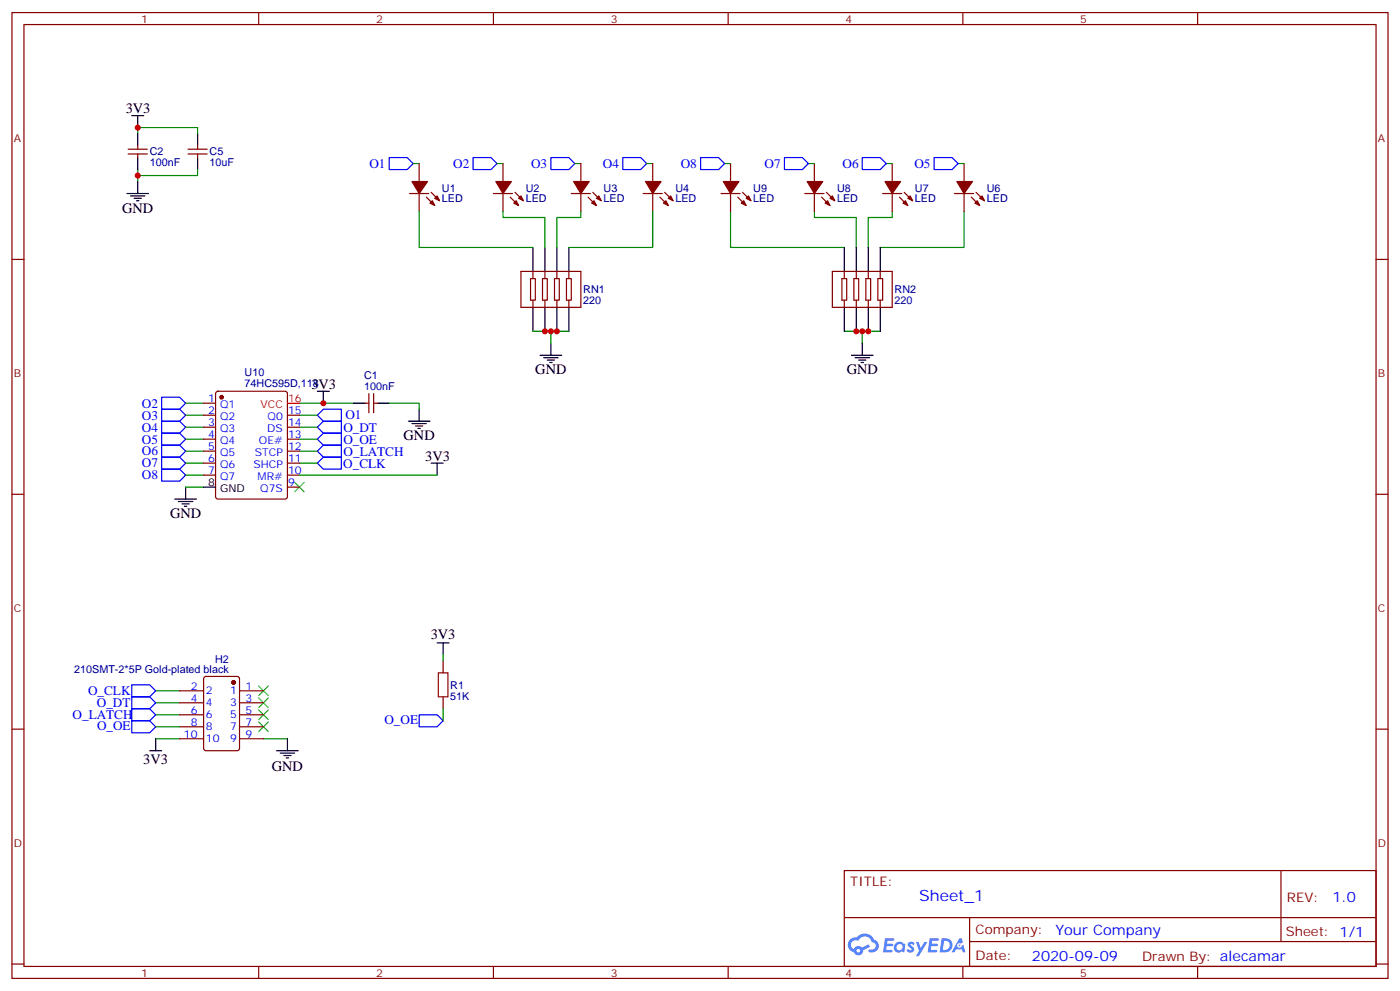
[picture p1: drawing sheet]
<svg xmlns="http://www.w3.org/2000/svg" width="412mm" height="292mm" viewBox="0 0 412 292" stroke-linecap="round" stroke-linejoin="round" font-family="sans-serif">
<g fill="none" stroke="#870000" stroke-width=".35">
<path d="M3.5 3.7h405.4v284.3h-405.4zM7.1 7.2h398.2v277.3h-398.2zM76.2 3.7v3.5M145.3 3.7v3.5M214.5 3.7v3.5M283.6 3.7v3.5M352.8 3.7v3.5M3.5 76.4h3.6M405.3 76.4h3.6M3.5 145.5h3.6M405.3 145.5h3.6M3.5 214.7h3.6"/>
<path d="M405.3 214.7h3.6M248.7 256.3h156.6v28.2h-156.6zM377.3 256.3v20.9M248.7 270.1h156.5M285.6 277.2h119.6M285.6 270.1v14.2M3.5 283.8h3.6M76.2 284.5v3.5M145.3 284.5v3.5M214.5 284.5v3.5M283.6 284.5v3.5M352.8 284.5v3.5"/>
<path d="M405.3 283.8h3.6"/>
</g>
<g fill="#5487ff">
<path d="M267.7 277.5a1.22 1.22 0 0 1 1.7 .2l-.4 .6a.47 .47 0 0 0-.3-.4 .47 .47 0 0 0-.5 .2l.1 .2a1.14 1.14 0 0 1 .8 1.8 1.14 1.14 0 0 1-1.9 0l-.2-.2 .5-.6 .7 .5a.29 .29 0 0 0 .3-.3 .29 .29 0 0 0-.2-.3 1.04 1.04 0 0 1-.6-1.7z"/>
<path d="M260.7 276.2h2.4l.3 .2-.2 .5-1.8 .1-.1 .8h1.5l.3 .4-.3 .4h-1.6l-.2 1.1h1.7l.2 .3-.2 .3-2.6 .1z"/>
<path d="M273.8 276.2h2.4l.3 .2-.1 .5-1.8 .1-.2 .8h1.6l.3 .4-.4 .4-1.6-.1-.1 1.1 1.7 .1 .2 .3-.2 .3-2.6 .1z"/>
<path d="M282.6 276.2h.7l.3 1.3-.6 .3a.69 .69 0 0 0-1 .3 .69 .69 0 0 0 .4 .9 .69 .69 0 0 0 .9-.6l.5-.2 .6 2.2h-.8l-.2-.9h-1.8l-.5 .9h-.8z"/>
<path d="M269.8 277.3h.8l.6 1.8 1.1-1.8h.9l-2.6 4.2h-.8l.9-1.5z"/>
<path d="M277.4 276.2l-.6 4.2h1.3a2.11 2.11 0 0 0 2.5-2.1 2.11 2.11 0 0 0-2.5-2.1zM278.1 277a1.39 1.39 0 0 1 1.7 1.4 1.39 1.39 0 0 1-1.8 1.2h-.3z"/>
<path d="M263.7 277.8a1.54 1.54 0 0 0-.1 2.2 1.54 1.54 0 0 0 2.2 .1l.6 .3 .3-2.3-.2-.3h-.4a1.49 1.49 0 0 0-2.4 0zM264 278.8a.94 .94 0 0 1 1.8 0 .94 .94 0 0 1-1.8 0z"/>
<path d="M250.4 276.6a2.18 2.18 0 0 0 1.1 3.7 1.44 1.44 0 0 0 1.6 .9 1.44 1.44 0 0 0 1.2-1.4l2-1.1-.5-.7-1.9 1a1.47 1.47 0 0 0-2.4 .4 1.39 1.39 0 0 1-.7-1.9 1.39 1.39 0 0 1 2-.5 2.12 2.12 0 0 1 2.2-1.3 2.12 2.12 0 0 1 1.9 1.7 1.14 1.14 0 0 1 1.1 1.4 1.14 1.14 0 0 1-1.7 .7 .43 .43 0 0 0-.5 .4 .43 .43 0 0 0 .4 .5 1.98 1.98 0 0 0 2.5-1.2 1.98 1.98 0 0 0-1.2-2.6 3.1 3.1 0 0 0-5.3-.6l-.9 .1zM252.3 279.9a.55 .55 0 0 1 1.1 0 .55 .55 0 0 1-1.1 0z"/>
<circle cx="282.6" cy="278.3" r=".26"/>
</g>
<g fill="none" stroke="#008700" stroke-width=".35">
<path d="M40.6 39.3v-1.7h17.6v1.7M40.6 49.9v1.8M58.2 49.9v1.8h-17.6v1.7M121.7 48.2h1.8M146.4 48.2h1.8M169.3 48.2h1.8M190.5 48.2h1.8M213.4 48.2h1.8M238.1 48.2h1.8M261.1 48.2h1.7M282.2 48.2h1.8M123.5 62.3v10.5h33.5"/>
<path d="M148.2 62.3v1.7h12.3v8.8M171.1 62.3v1.7h-7.1v8.8M192.3 62.3v10.5h-24.7M215.2 62.3v10.5h33.5M239.9 62.3v1.7h12.3v8.8M262.8 62.3v1.7h-7v8.8M284 62.3v10.5h-24.7M157 97.5h10.6M162.3 97.5v3.6M248.7 97.5h10.6M254 97.5v3.6M54.7 118.7h5.3"/>
<path d="M88.2 118.7h15.9M114.7 118.7h8.8v1.8M54.7 122.2h5.3M54.7 139.9h5.3M54.7 136.3h5.3M54.7 132.8h5.3M54.7 129.3h5.3M54.7 125.8h5.3M88.2 122.2h5.3M88.2 139.9h40.6M88.2 136.3h5.3M88.2 132.8h5.3"/>
<path d="M88.2 129.3h5.3M88.2 125.8h5.3M54.7 143.4h5.3M130.5 192.8v1.8M45.9 217.5h7M45.9 203.4h7M45.9 206.9h7M45.9 210.4h7M45.9 214h7M77.6 217.5h7.1M130.5 208.7v3.5"/>
</g>
<g fill="none" stroke="#000" stroke-width=".35">
<path d="M38.8 34h3.5M40.6 34v3.6M40.6 39.3v3.6M58.2 39.3v3.6M37.4 57h6.3M38.5 57.7h4.2M39.5 58.4h2.1M40.2 59.1h.7M40.6 46.4v3.5M40.6 53.4v3.6M58.2 46.4v3.5M157 72.8v7.1"/>
<path d="M160.5 72.8v7.1M164 72.8v7.1M167.6 72.8v7.1M248.7 72.8v7.1M252.2 72.8v7.1M255.8 72.8v7.1M259.3 72.8v7.1M157 90.5v7M160.5 90.5v7M164 90.5v7M167.6 90.5v7M248.7 90.5v7"/>
<path d="M252.2 90.5v7M255.8 90.5v7M259.3 90.5v7M93.5 115.2h3.5M95.2 115.2v3.5M104.1 118.7h3.5M111.1 118.7h3.6M159.1 104.6h6.4M160.2 105.3h4.2M161.2 106h2.1M161.9 106.7h.7M162.3 101.1v3.5"/>
<path d="M250.8 104.6h6.4M251.9 105.3h4.2M252.9 106h2.2M253.6 106.7h.8M254 101.1v3.5M120.3 124h6.3M121.4 124.7h4.2M122.4 125.4h2.1M123.1 126.1h.7M123.5 120.5v3.5M127 136.3h3.5M128.8 136.3v3.6"/>
<path d="M51.5 146.9h6.4M52.6 147.6h4.2M53.6 148.3h2.1M54.3 149h.7M54.7 143.4v3.5M60 143.4h3.5M128.8 189.3h3.5M130.5 189.3v3.5M45.9 217.5v3.5M84.7 217.5v3.5M44.1 221h3.5M81.5 221h6.3"/>
<path d="M82.5 221.7h4.3M83.6 222.4h2.1M84.3 223.1h.7"/>
</g>
<g fill="none" stroke="#870000" stroke-width=".35">
<path d="M37.7 45.3h5.7M37.7 43.9h5.7M40.6 42.9v1M40.6 45.3v1.1M55.4 45.3h5.6M55.4 43.9h5.6M58.2 42.9v1M58.2 45.3v1.1M120.6 57h5.7M123.5 48.2v5.2M123.5 57v5.3M125.6 58l2.5 2.5"/>
<path d="M127 56.6l2.5 2.5M145.3 57h5.7M148.2 48.2v5.2M148.2 57v5.3M150.3 58l2.5 2.5M151.7 56.6l2.5 2.5M168.3 57h5.6M171.1 48.2v5.2M171.1 57v5.3M173.2 58l2.5 2.5M174.6 56.6l2.5 2.5M189.4 57h5.7"/>
<path d="M192.3 48.2v5.2M192.3 57v5.3M194.4 58l2.4 2.5M195.8 56.6l2.5 2.5M212.4 57h5.6M215.2 48.2v5.2M215.2 57v5.3M217.3 58l2.5 2.5M218.7 56.6l2.5 2.5M237.1 57h5.6M239.9 48.2v5.2M239.9 57v5.3"/>
<path d="M242 58l2.5 2.5M243.4 56.6l2.5 2.5M260 57h5.6M262.8 48.2v5.2M262.8 57v5.3M264.9 58l2.5 2.5M266.3 56.6l2.5 2.5M281.2 57h5.6M284 48.2v5.2M284 57v5.3M286.1 58l2.5 2.5M287.5 56.6l2.5 2.5"/>
<path d="M153.5 79.9h17.6v10.6h-17.6zM157 79.9v2.1M160.5 79.9v2.1M164 79.9v2.1M167.6 79.9v2.1M245.2 79.9h17.6v10.6h-17.6zM248.7 79.9v2.1M252.2 79.9v2.1M255.8 79.9v2.1M259.3 79.9v2.1M156.3 82h1.4v6.4h-1.4zM157 88.4v2.1"/>
<path d="M159.8 82h1.4v6.4h-1.4zM160.5 88.4v2.1M163.3 82h1.4v6.4h-1.4zM164 88.4v2.1M166.9 82h1.4v6.4h-1.4zM167.6 88.4v2.1M248 82h1.4v6.4h-1.4zM248.7 88.4v2.1M251.5 82h1.4v6.4h-1.4zM252.2 88.4v2.1M255.1 82h1.4v6.4h-1.4zM255.8 88.4v2.1"/>
<path d="M258.6 82h1.4v6.4h-1.4zM259.3 88.4v2.1M60 118.7h3.5M63.7 115.4l.5-.2h19.8l.6 .4 .1 30.6-.5 .7h-20l-.6-.4-.1-30.6zM107.6 118.7h1.1M108.7 115.9v5.6M110.1 115.9v5.6M110.1 118.7h1M60 122.2h3.5M60 125.8h3.5M60 129.3h3.5M60 132.8h3.5"/>
<path d="M60 136.3h3.5M60 139.9h3.5M84.7 122.2h3.5M84.7 125.8h3.5M84.7 129.3h3.5M84.7 132.8h3.5M84.7 136.3h3.5M84.7 139.9h3.5M84.7 143.4h3.5M60.2 199.3l.5-.2h9.1l.7 .5 .1 20.7-.5 .7h-9.4l-.7-.4v-20.8zM130.5 194.6v3.5M52.9 203.4h7.1"/>
<path d="M52.9 206.9h7.1M52.9 210.4h7.1M52.9 214h7.1M52.9 217.5h7.1M70.6 203.4h7M70.6 206.9h7M70.6 210.4h7M70.6 214h7M70.6 217.5h7M130.5 205.1v3.6"/>
</g>
<path d="M86.8 142l2.8 2.8M89.6 142l-2.8 2.8M76.2 202l2.8 2.8M76.2 205.5l2.8 2.8M76.2 209l2.8 2.8M76.2 212.5l2.8 2.9M79 202l-2.8 2.8M79 205.5l-2.8 2.8M79 209l-2.8 2.8M79 212.5l-2.8 2.9" fill="none" stroke="#3c3" stroke-width=".35"/>
<g fill="none" stroke="#00f" stroke-width=".35">
<path d="M114.7 46.4h5.2l1.8 1.8-1.8 1.7h-5.2zM139.3 46.4h5.3l1.8 1.8-1.8 1.7h-5.3zM162.3 46.4h5.3l1.7 1.8-1.7 1.7h-5.3zM183.4 46.4h5.3l1.8 1.8-1.8 1.7h-5.3zM206.4 46.4h5.3l1.7 1.8-1.7 1.7h-5.3zM231.1 46.4h5.3l1.7 1.8-1.7 1.7h-5.3zM254 46.4h5.3l1.8 1.8-1.8 1.7h-5.3zM275.2 46.4h5.3l1.7 1.8-1.7 1.7h-5.3zM47.6 116.9h5.3l1.8 1.8-1.8 1.8h-5.3zM47.6 120.5h5.3l1.8 1.7-1.8 1.8h-5.3zM47.6 124h5.3l1.8 1.8-1.8 1.7h-5.3zM47.6 127.5h5.3l1.8 1.8-1.8 1.8h-5.3z"/>
<path d="M47.6 131.1h5.3l1.8 1.7-1.8 1.8h-5.3zM47.6 134.6h5.3l1.8 1.7-1.8 1.8h-5.3zM47.6 138.1h5.3l1.8 1.8-1.8 1.7h-5.3zM93.5 122.2l1.7-1.7h5.3v3.5h-5.3zM93.5 136.3l1.7-1.7h5.3v3.5h-5.3zM93.5 125.8l1.7-1.8h5.3v3.5h-5.3zM93.5 132.8l1.7-1.7h5.3v3.5h-5.3zM93.5 129.3l1.7-1.8h5.3v3.6h-5.3zM38.8 208.7h5.3l1.8 1.7-1.8 1.8h-5.3zM38.8 205.1h5.3l1.8 1.8-1.8 1.8h-5.3zM38.8 201.6h5.3l1.8 1.8-1.8 1.7h-5.3zM38.8 212.2h5.3l1.8 1.8-1.8 1.7h-5.3z"/>
<path d="M123.5 210.4h5.3l1.7 1.8-1.7 1.8h-5.3z"/>
</g>
<g fill="#870000" stroke="#870000" stroke-width=".35">
<path d="M121.4 53.4h4.5l-2.4 3.6z"/>
<path d="M128.1 58.4l.7-.7 .7 1.4z"/>
<path d="M127.4 59.1l.7 1.4-1.5-.7z"/>
<path d="M146 53.4h4.6l-2.4 3.6z"/>
<path d="M152.8 58.4l.7-.7 .7 1.4z"/>
<path d="M151.3 59.8l.7-.7 .8 1.4z"/>
<path d="M169 53.4h4.6l-2.5 3.6z"/>
<path d="M175.7 58.4l.7-.7 .7 1.4z"/>
<path d="M175 59.1l.7 1.4-1.4-.7z"/>
<path d="M190.1 53.4h4.6l-2.4 3.6z"/>
<path d="M196.8 58.4l.8-.7 .7 1.4z"/>
<path d="M196.1 59.1l.7 1.4-1.4-.7z"/>
<path d="M281.9 53.4h4.6l-2.5 3.6z"/>
<path d="M288.6 58.4l.7-.7 .7 1.4z"/>
<path d="M287.9 59.1l.7 1.4-1.4-.7z"/>
<path d="M260.7 53.4h4.6l-2.5 3.6z"/>
<path d="M267.4 58.4l.7-.7 .7 1.4z"/>
<path d="M266 59.8l.7-.7 .7 1.4z"/>
<path d="M237.8 53.4h4.6l-2.5 3.6z"/>
<path d="M244.5 58.4l.7-.7 .7 1.4z"/>
<path d="M243.1 59.8l.7-.7 .7 1.4z"/>
<path d="M213.1 53.4h4.6l-2.5 3.6z"/>
<path d="M219.8 58.4l.7-.7 .7 1.4z"/>
<path d="M218.4 59.8l.7-.7 .7 1.4z"/>
<circle cx="68.8" cy="200.9" r=".53"/>
<circle cx="65.3" cy="116.9" r=".53"/>
</g>
<path d="M84.7 118.7h3.5" fill="none" stroke="#f00" stroke-width=".35"/>
<path d="M129.1 198.1h2.8v7h-2.8z" fill="none" stroke="#a10000" stroke-width=".35"/>
<g fill="#c00">
<circle cx="40.6" cy="51.7" r=".88"/>
<circle cx="40.6" cy="37.6" r=".88"/>
<circle cx="95.3" cy="118.7" r=".88"/>
<circle cx="160.5" cy="97.5" r=".88"/>
<circle cx="164" cy="97.5" r=".88"/>
<circle cx="162.3" cy="97.5" r=".88"/>
<circle cx="254" cy="97.5" r=".88"/>
<circle cx="255.8" cy="97.5" r=".88"/>
<circle cx="252.2" cy="97.5" r=".88"/>
</g>
<text font-size="4.6" fill="#00f" x="270.8" y="265.3">Sheet_1</text>
<g font-size="4.2">
<text x="37" y="33.3">3V3</text>
<text x="36" y="62.6">GND</text>
<text x="157.7" y="110.2">GND</text>
<text x="249.4" y="110.2">GND</text>
<text x="91.7" y="114.5">3V3</text>
<text x="118.9" y="129.6">GND</text>
<text x="125.2" y="135.6">3V3</text>
<text x="50.1" y="152.6">GND</text>
<text x="126.9" y="188.2">3V3</text>
<text x="42.2" y="225">3V3</text>
<text x="80.1" y="227.1">GND</text>
</g>
<g font-size="4.2" fill="#00f">
<text x="392.5" y="265.6">1.0</text>
<text x="310.9" y="275.1">Your Company</text>
<text x="304" y="282.9">2020-09-09</text>
</g>
<g font-size="3.9" fill="#00f">
<text x="108.8" y="49.4">O1</text>
<text x="133.5" y="49.4">O2</text>
<text x="156.4" y="49.4">O3</text>
<text x="177.6" y="49.4">O4</text>
<text x="200.5" y="49.4">O8</text>
<text x="225.2" y="49.4">O7</text>
<text x="248.2" y="49.4">O6</text>
<text x="269.3" y="49.4">O5</text>
<text x="41.8" y="120">O2</text>
<text x="41.8" y="123.5">O3</text>
<text x="101.8" y="123.5">O1</text>
<text x="41.8" y="127">O4</text>
<text x="41.8" y="130.6">O5</text>
<text x="101.2" y="127.2">O_DT</text>
<text x="101.2" y="130.7">O_OE</text>
<text x="41.8" y="134.1">O6</text>
<text x="41.8" y="137.6">O7</text>
<text x="101.1" y="137.8">O_CLK</text>
<text x="101.2" y="134.2">O_LATCH</text>
<text x="41.8" y="141.1">O8</text>
<text x="25.9" y="204.6">O_CLK</text>
<text x="28.5" y="208.1">O_DT</text>
<text x="21.4" y="211.6">O_LATCH</text>
<text x="28.6" y="215">O_OE</text>
<text x="113.2" y="213.3">O_OE</text>
</g>
<g font-size="3.9" fill="#800">
<text x="250.5" y="260.9">TITLE:</text>
<text x="379.1" y="265.6">REV:</text>
<text x="287.4" y="275.1">Company:</text>
<text x="378.7" y="275.7">Sheet: 1/1</text>
<text x="287.4" y="282.8">Date:</text>
<text x="336.4" y="282.8">Drawn By: alecamar</text>
</g>
<g font-size="3.2" fill="#800">
<text x="41.6" y="6.7">1</text>
<text x="110.8" y="6.7">2</text>
<text x="179.9" y="6.7">3</text>
<text x="249.1" y="6.7">4</text>
<text x="318.2" y="6.7">5</text>
<text x="4.1" y="41.8">A</text>
<text x="405.9" y="41.8">A</text>
<text x="4.1" y="110.9">B</text>
<text x="405.9" y="110.9">B</text>
<text x="4.1" y="180.1">C</text>
<text x="405.9" y="180.1">C</text>
<text x="4.1" y="249.2">D</text>
<text x="405.9" y="249.2">D</text>
<text x="41.6" y="287.5">1</text>
<text x="110.8" y="287.5">2</text>
<text x="179.9" y="287.5">3</text>
<text x="249.1" y="287.5">4</text>
<text x="318.2" y="287.5">5</text>
</g>
<g font-size="3.2" fill="#000080">
<text x="44.1" y="45.8">C2</text>
<text x="61.7" y="45.7">C5</text>
<text x="44.1" y="48.9">100nF</text>
<text x="61.7" y="49">10uF</text>
<text x="130.2" y="59.5">LED</text>
<text x="130.2" y="56.4">U1</text>
<text x="154.9" y="59.5">LED</text>
<text x="154.9" y="56.4">U2</text>
<text x="177.8" y="59.5">LED</text>
<text x="177.8" y="56.4">U3</text>
<text x="199" y="59.5">LED</text>
<text x="199" y="56.4">U4</text>
<text x="221.9" y="59.5">LED</text>
<text x="221.9" y="56.4">U9</text>
<text x="246.6" y="59.5">LED</text>
<text x="246.6" y="56.4">U8</text>
<text x="269.5" y="59.5">LED</text>
<text x="269.5" y="56.4">U7</text>
<text x="290.7" y="59.5">LED</text>
<text x="290.7" y="56.4">U6</text>
<text x="171.8" y="89.5">220</text>
<text x="171.8" y="86.4">RN1</text>
<text x="263.5" y="89.5">220</text>
<text x="263.5" y="86.4">RN2</text>
<text x="72" y="110.8">U10</text>
<text x="107.3" y="111.6">C1</text>
<text x="72" y="114">74HC595D,118</text>
<text x="107.3" y="114.8">100nF</text>
<text x="63.3" y="195.1">H2</text>
<text x="21.9" y="198.1">210SMT-2*5P Gold-plated black</text>
<text x="132.6" y="202.7">R1</text>
<text x="132.6" y="206">51K</text>
</g>
<g font-size="3.2" fill="#00f">
<text x="61.3" y="118.4">1</text>
<text x="61.3" y="121.9">2</text>
<text x="61.3" y="125.4">3</text>
<text x="64.8" y="120.1">Q1</text>
<text x="64.8" y="123.6">Q2</text>
<text x="78.8" y="123.6">Q0</text>
<text x="84.8" y="125.4">14</text>
<text x="84.8" y="121.9">15</text>
<text x="61.3" y="128.9">4</text>
<text x="64.8" y="127.2">Q3</text>
<text x="64.8" y="130.7">Q4</text>
<text x="76.3" y="130.7">OE#</text>
<text x="78.7" y="127.2">DS</text>
<text x="84.8" y="128.9">13</text>
<text x="61.3" y="132.5">5</text>
<text x="61.3" y="136">6</text>
<text x="64.8" y="134.2">Q5</text>
<text x="64.8" y="137.8">Q6</text>
<text x="74.7" y="137.8">SHCP</text>
<text x="75.1" y="134.2">STCP</text>
<text x="84.8" y="136">11</text>
<text x="84.8" y="132.5">12</text>
<text x="61.3" y="139.5">7</text>
<text x="64.8" y="141.3">Q7</text>
<text x="75.9" y="141.3">MR#</text>
<text x="84.8" y="143.1">9</text>
<text x="84.8" y="139.5">10</text>
<text x="76.7" y="144.8">Q7S</text>
<text x="56.2" y="203">2</text>
<text x="72.3" y="203">1</text>
<text x="56.2" y="206.6">4</text>
<text x="60.7" y="204.4">2</text>
<text x="60.7" y="208">4</text>
<text x="67.8" y="204.4">1</text>
<text x="67.8" y="208">3</text>
<text x="72.3" y="206.6">3</text>
<text x="56.2" y="210.1">6</text>
<text x="56.2" y="213.6">8</text>
<text x="60.7" y="211.5">6</text>
<text x="60.7" y="215">8</text>
<text x="67.8" y="211.5">5</text>
<text x="67.8" y="215">7</text>
<text x="72.3" y="210.1">5</text>
<text x="72.3" y="213.6">7</text>
<text x="54.2" y="217.1">10</text>
<text x="60.7" y="218.5">10</text>
<text x="67.8" y="218.5">9</text>
<text x="72.3" y="217.1">9</text>
</g>
<g font-size="3.2" fill="#f00">
<text x="84.8" y="118.4">16</text>
<text x="76.8" y="120.1">VCC</text>
</g>
<g font-size="3.2">
<text x="61.3" y="143.1">8</text>
<text x="64.8" y="144.8">GND</text>
</g>
</svg>
